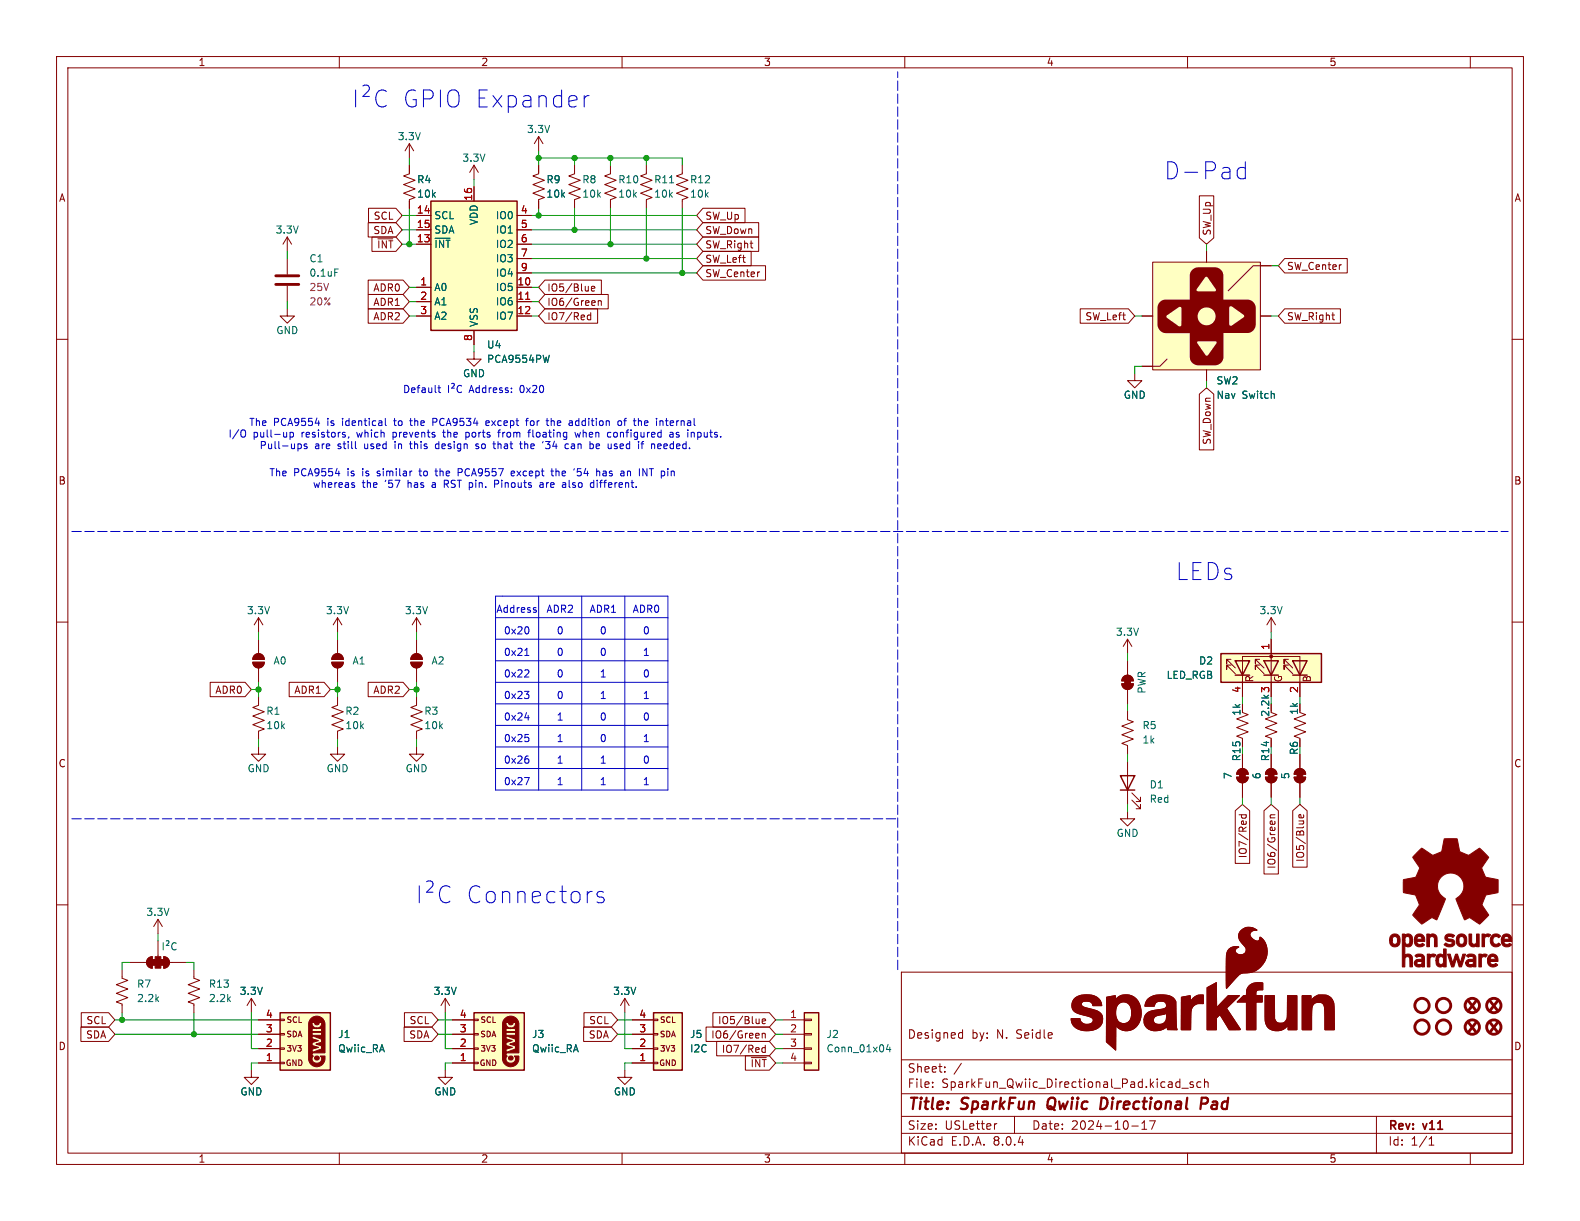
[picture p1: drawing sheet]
<svg xmlns="http://www.w3.org/2000/svg" width="279mm" height="216mm" viewBox="0 0 279 216" stroke-linecap="round" stroke-linejoin="round" font-family="sans-serif">
<g fill="none" stroke="#840000" stroke-width=".18">
<path d="M10 10h259.4v195.9h-259.4zM12 12h255.4v191.9h-255.4zM60 10v2M110 10v2M160 10v2M210 10v2M260 10v2M10 60h2M267.4 60h2M10 110h2M267.4 110h2M59.7 123.2v1.5l-1 .4 2 .8-2 .7 2 .8-2 .7 2 .8-1 .4v1.5"/>
<path d="M10 160h2M267.4 160h2M78.7 176.5l-.7 1.3M78.7 176.5v2.6M78.7 176.5l.8 1.3M159.4 171.9h108v32h-108zM78.7 189.2v1.3h1.3l-1.3 1.3-1.2-1.3h1.2M159.4 197.4h108M159.4 193.4h108M159.4 187.4h108M164.9 192.1v.2M164.9 191.4v.1"/>
<path d="M167.1 189.4v.2M167.1 188.7v.1M169.8 182.6l.4 .1M170 188l-1.3 1.9M170.2 182.1v1.5M170.2 183.5l-.4 .1M176.3 198.7l-.3 .1M179.4 197.4v3M200.1 199.1h1.2M201.9 199.7h.9M201.9 198.6l.5-.4v1.5M203.3 198.2h1l-.7 1.5"/>
<path d="M208.1 192.2h.5M208.1 191.4h.5M208.6 190.8v1.5M209 192.4h1.1M211 191.4l-.4-.1-.2 .2 .1 .2 .5 .2v.3h-.6M212.4 191.4l-.5-.1-.3 .3v.4l.2 .2h.6M213 191.4l.2-.1 .4 .1v.9M213 190.8v1.5M243.4 197.4v6.5M60 203.9v2M110 203.9v2M159.4 200.4h108"/>
<path d="M160 203.9v2M210 203.9v2M252.7 202.5h.9M252.7 201.4l.4-.4v1.5M260 203.9v2"/>
</g>
<path d="M185.4 194.4a1.5 1.5 0 0 0 0 1.6M195.6 194.2l-.8-.1-.2 2h.4l.5-.3M212.4 195.2h.8a.55 .55 0 0 0 .4-.5 .55 .55 0 0 0-.3-.6h-.8l-.2 2" fill="none" stroke="#840000" stroke-width=".4"/>
<path d="M76.2 35.6h15.2v22.8h-15.2z" fill="#ffffc2"/>
<path d="M76.2 35.6h15.2v22.8h-15.2z" fill="none" stroke="#840000" stroke-width=".25"/>
<g fill="none" stroke="#840000" stroke-width=".18">
<path d="M73.7 38.1h2.5M83.8 33v2.6M91.4 38.1h2.6M73.7 50.8h2.5M73.7 53.3h2.5M73.7 55.9h2.5M73.7 43.2h2.5M73.7 40.6h2.5M83.8 58.4v2.6M91.4 50.8h2.6M91.4 53.3h2.6M91.4 55.9h2.6"/>
<path d="M91.4 43.2h2.6M91.4 40.6h2.6M91.4 45.7h2.6M91.4 48.3h2.6"/>
</g>
<path d="M93 52.9h.7" fill="none" stroke="#a90000" stroke-width=".18"/>
<path d="M97.1 62.8l-.3 1.3" fill="none" stroke="#006464" stroke-width=".18"/>
<path d="M83.8 179.1h8.9v10.1h-8.9z" fill="#ffffc2"/>
<g fill="#840000" stroke="#840000" stroke-width=".18">
<path d="M89.3 180.1a1.46 1.46 0 0 1 2.5 .8v5.3h-2.3l1.7-.7v-.6l-1.1-.3 1.1-.3v-2.4h-.9v-.1a.8 .8 0 0 0 .9-1h-.5a.4 .4 0 0 1-.4 .4 .4 .4 0 0 1-.4-.4h-.4a.82 .82 0 0 0 .8 1v.1h-.8v.5h1.7v.1h-1.7v.6h1.7v.7l-1.7-.7v.6l1.1 .3-1.1 .3v.6l1.1 .3-1.1 .3v1.2h.2a.79 .79 0 0 0 .1 1.1 .79 .79 0 0 0 1.1 0 .79 .79 0 0 0 0-1.1h.9a1.49 1.49 0 0 1-1.1 1.9 1.49 1.49 0 0 1-1.8-1.2v-6.5z"/>
<circle cx="90.4" cy="187.1" r=".4"/>
</g>
<path d="M59.7 132.1v1.3h1.3l-1.3 1.2-1.3-1.2h1.3M80 188h3.8M80 185.4h3.8M80 182.9h3.8M80 180.3h3.8M83.8 187.8h.8v.3h-.8zM83.8 185.3h.8v.2h-.8zM83.8 182.8h.8v.2h-.8zM83.8 180.2h.8v.3h-.8z" fill="none" stroke="#840000" stroke-width=".18"/>
<path d="M83.8 179.1h8.9v10.1h-8.9z" fill="none" stroke="#840000" stroke-width=".25"/>
<path d="M142.2 179.1h2.6v10.1h-2.6z" fill="#ffffc2"/>
<g fill="none" stroke="#840000" stroke-width=".18">
<path d="M72.4 29.2v1.5l-1 .4 2 .8-2 .7 2 .8-2 .8 2 .7-1 .4v1.5M72.4 25.4v2.5M72.4 25.4l-.8 1.3M72.4 25.4l.8 1.3M95.2 29.2v1.5l-1 .4 2.1 .8-2.1 .7 2.1 .8-2.1 .8 2.1 .7-1.1 .4v1.5M95.2 24.1l-.7 1.3M95.2 24.1v2.6M95.2 24.1l.8 1.3M101.6 29.2v1.5l-1 .4 2 .8-2 .7 2 .8-2 .8 2 .7-1 .4v1.5M107.9 29.2v1.5l-1 .4 2.1 .8-2.1 .7 2.1 .8-2.1 .8 2.1 .7-1.1 .4v1.5M114.3 29.2v1.5l-1 .4 2 .8-2 .7 2 .8-2 .8 2 .7-1 .4v1.5M120.6 29.2v1.5l-1 .4 2.1 .8-2.1 .7 2.1 .8-2.1 .8 2.1 .7-1.1 .4v1.5"/>
<path d="M50.8 54.6v1.3h1.3l-1.3 1.3-1.3-1.3h1.3M50.8 41.9v2.6M50.8 45.7v2.8M50.8 50.5v2.8M50.8 41.9l-.8 1.3M50.8 41.9l.8 1.3M73.7 109.2l-.8 1.3M73.7 109.2v2.6M73.7 109.2l.7 1.3M73.7 132.1v1.3h1.2l-1.2 1.2-1.3-1.2h1.3M73.7 123.2v1.5l-1.1 .4 2.1 .8-2.1 .7 2.1 .8-2.1 .7 2.1 .8-1 .4v1.5M218.7 137.4h2a1.02 1.02 0 0 1-1 1 1.02 1.02 0 0 1-1-1z"/>
<path d="M219 136.2a1.02 1.02 0 0 1 1.1-.2 1.02 1.02 0 0 1 .6 .9h-2zM219.7 133.4v2.5M219.7 138.4v2.6M223.8 137.4h2a1.02 1.02 0 0 1-1 1 1.02 1.02 0 0 1-1-1zM224.1 136.2a1.02 1.02 0 0 1 1.1-.2 1.02 1.02 0 0 1 .6 .9h-2zM224.8 133.4v2.5M224.8 138.4v2.6M199.4 143.5v1.3h1.3l-1.3 1.3-1.3-1.3h1.3M138.4 180.3h3.8M138.4 182.9h3.8M138.4 185.4h3.8M138.4 188h3.8"/>
<path d="M142.2 187.8h1.3v.3h-1.3zM142.2 185.3h1.3v.2h-1.3zM142.2 182.8h1.3v.2h-1.3zM142.2 180.2h1.3v.3h-1.3z"/>
</g>
<path d="M142.2 179.1h2.6v10.1h-2.6z" fill="none" stroke="#840000" stroke-width=".25"/>
<path d="M118.4 32.3h.7M59.2 47.6h.6M157 184.7l-.3 .9h.8M157.3 185.2v.8" fill="none" stroke="#006464" stroke-width=".18"/>
<g fill="#840000" stroke="#840000" stroke-width=".18">
<path d="M220.8 174.4a2.63 2.63 0 0 1 2.5-.6v1.2h-.4a.61 .61 0 0 0-.6 .1 .61 .61 0 0 0-.2 .7v.3h1.1v1.1h-1.1v4.9h-1.7v-4.9h-1.6l1.1-1.1h.5l.1-1.1z"/>
<path d="M213.5 174.7l1.6-.9v4.4l2.1-2.1h2l-2.3 2.2 2.4 3.8h-1.9l-1.7-2.6-.6 .5v2.1h-1.6z"/>
<path d="M208.9 176.3l1.5-.2 .1 1a2.13 2.13 0 0 1 2.3-1.2v1.6h-.5a1.6 1.6 0 0 0-1.7 2l-.1 2.6h-1.6z"/>
<path d="M223.7 176.1h1.7v4.1a1.18 1.18 0 0 0 1.5 .7 1.18 1.18 0 0 0 .7-1.4l.1-3.4h1.6v6h-1.5v-.9a2.34 2.34 0 0 1-3.8 .2l-.3-1z"/>
<path d="M230.3 176.1h1.5v.8a2.42 2.42 0 0 1 2.7-.9 2.32 2.32 0 0 1 1.4 2.7l.1 3.4h-1.7v-3.2a1.42 1.42 0 0 0-.7-1.6 1.22 1.22 0 0 0-1.6 1.3l-.1 3.5h-1.6z"/>
<path d="M195.7 176.3l1.5-.2 .1 .7a2.5 2.5 0 0 1 2.5-.8 2.5 2.5 0 0 1 1.9 2 3.1 3.1 0 0 1-2.3 4.3 2.38 2.38 0 0 1-2.1-.9v4.3l-1.6-1.5v-5.1h1.6a1.53 1.53 0 0 0 1.9 1.8 2.11 2.11 0 0 0 .8-2.7 1.39 1.39 0 0 0-1.6-1 1.39 1.39 0 0 0-1.1 1.6v.3h-1.6z"/>
<path d="M189.9 176.7a3.7 3.7 0 0 1 4.4-.1l.4 .6 .1 .6h-1.5a1.16 1.16 0 0 0-1.7-.7 .55 .55 0 0 0-.4 .6 .55 .55 0 0 0 .6 .4l1 .3a2.36 2.36 0 0 1 2.2 1.4 2.05 2.05 0 0 1-2.2 2.4 3.4 3.4 0 0 1-3.1-1.1l-.3-1h1.6a1.25 1.25 0 0 0 1 1 1.25 1.25 0 0 0 1.3-.6 .74 .74 0 0 0-.8-.8l-.4-.1a3.1 3.1 0 0 1-2.4-1.2l-.1-.9z"/>
<path d="M203.1 176.6a4.1 4.1 0 0 1 4.4-.2l.4 .7 .1 4.2 .2 .8h-1.7l-.1-.5a2.79 2.79 0 0 1-3.8-.1l-.3-.6v-.6h1.7a.98 .98 0 0 0 1.4 .8 1.57 1.57 0 0 0 .8-1.9l-.6 .2a1.89 1.89 0 0 0-1.6 .7v.2h-1.7a1.79 1.79 0 0 1 1.9-1.7h.6a1.43 1.43 0 0 0 1.5-.7 .79 .79 0 0 0-1-.9 .96 .96 0 0 0-1.2 .9h-1.6l.2-.8z"/>
<path d="M219.5 164.5a2.13 2.13 0 0 1 2.8 0 .91 .91 0 0 0-1.2 .9 1.28 1.28 0 0 0 1.6 .9l.1-.5a.78 .78 0 0 1 .7 .5 3.9 3.9 0 0 1-.1 4.1 3.9 3.9 0 0 1-3.7 1.7 8.1 8.1 0 0 0-2.5 2.4l-.3 .3-.1-4.3a4.1 4.1 0 0 1 .5-2.7 1.84 1.84 0 0 1 1.8-.3 .68 .68 0 0 0-.7 .7 .68 .68 0 0 0 .8 .6 .93 .93 0 0 0 1.1-.5 .93 .93 0 0 0-.3-1.1 1.79 1.79 0 0 1-.5-2.7z"/>
<path d="M219.2 136.7h1v1h-1z"/>
<path d="M219 136.2a1.02 1.02 0 0 1 1.1-.2 1.02 1.02 0 0 1 .6 .9h-2z"/>
<path d="M218.7 137.4h2a1.02 1.02 0 0 1-1 1 1.02 1.02 0 0 1-1-1z"/>
<path d="M224.3 136.7h1v1h-1z"/>
<path d="M224.1 136.2a1.02 1.02 0 0 1 1.1-.2 1.02 1.02 0 0 1 .6 .9h-2z"/>
<path d="M223.8 137.4h2a1.02 1.02 0 0 1-1 1 1.02 1.02 0 0 1-1-1z"/>
</g>
<g fill="none" stroke="#840000" stroke-width=".51">
<path d="M48.8 50.3h4M48.8 48.8h4"/>
<circle cx="251.5" cy="181.6" r="1.27"/>
<circle cx="255.3" cy="181.6" r="1.27"/>
</g>
<path d="M115.6 179.1h5v10.1h-5z" fill="#ffffc2"/>
<path d="M224.8 126l1 .4-2 .7 2 .8-2 .8 2 .7-2 .8 1 .4v1.5M111.8 188h3.8M111.8 185.4h3.8M111.8 182.9h3.8M111.8 180.3h3.8M115.6 187.8h.7v.3h-.7zM115.6 185.3h.7v.2h-.7zM115.6 182.8h.7v.2h-.7zM115.6 180.2h.7v.3h-.7z" fill="none" stroke="#840000" stroke-width=".18"/>
<path d="M115.6 179.1h5v10.1h-5z" fill="none" stroke="#840000" stroke-width=".25"/>
<path d="M215.9 115.6h17.8v5.1h-17.8z" fill="#ffffc2"/>
<path d="M215.9 115.6h17.8v5.1h-17.8zM218.4 116.8h2.6l-1.3 2.6zM218.4 119.4h2.6M223.5 116.8h2.6l-1.3 2.6zM223.5 119.4h2.6M228.6 116.8h2.5l-1.2 2.6zM228.6 119.4h2.5" fill="none" stroke="#840000" stroke-width=".25"/>
<g fill="none" stroke="#840000" stroke-width=".18">
<path d="M83.8 29.2l-.7 1.3M83.8 29.2v2.6M83.8 29.2l.8 1.3M200.7 66v1.3h1.2l-1.2 1.3-1.3-1.3h1.3M44.7 117.1h2a1.02 1.02 0 0 1-1 1 1.02 1.02 0 0 1-1-1zM45 115.9a1.02 1.02 0 0 1 1.1-.2 1.02 1.02 0 0 1 .6 .9h-2zM45.7 109.2v2.6M45.7 113v2.6M45.7 118.1v2.6M45.7 109.2l-.7 1.3M45.7 109.2l.8 1.3M58.7 117.1h2a1.02 1.02 0 0 1-1 1 1.02 1.02 0 0 1-1-1z"/>
<path d="M59 115.9a1.02 1.02 0 0 1 1.1-.2 1.02 1.02 0 0 1 .6 .9h-2zM59.7 109.2v2.6M59.7 113v2.6M59.7 118.1v2.6M59.7 109.2l-.8 1.3M59.7 109.2l.8 1.3M72.6 117.1h2.1a1.02 1.02 0 0 1-1 1 1.02 1.02 0 0 1-1.1-1zM72.9 115.9a1.02 1.02 0 0 1 1.1-.2 1.02 1.02 0 0 1 .7 .9h-2.1zM73.7 113v2.6M73.7 118.1v2.6M217.7 117.6h-.8v.8v-.8l1.5 1.5M217.7 116.6h-.8v.7v-.7l1.5 1.5"/>
<path d="M218.4 116.8h.1M222.8 117.6h-.8v.8v-.8l1.5 1.5M222.8 116.6h-.8v.7v-.7l1.5 1.5M224.8 113v10.2M227.8 117.6h-.7v.8v-.8l1.5 1.5M227.8 116.6h-.7v.7v-.7l1.5 1.5M45.7 132.1v1.3h1.3l-1.3 1.2-1.3-1.2h1.3M45.7 123.2v1.5l-1 .4 2 .8-2 .7 2 .8-2 .7 2 .8-1 .4v1.5M219.7 123.2v-7.1h10.2v7.1M228.9 137.4h2a1.02 1.02 0 0 1-1 1 1.02 1.02 0 0 1-1-1zM229.1 136.2a1.02 1.02 0 0 1 1.2-.2 1.02 1.02 0 0 1 .6 .9h-2zM229.9 126l1 .4-2 .7 2 .8-2 .8 2 .7-2 .8 1 .4v.2"/>
<path d="M229.9 133.4v2.5M229.9 138.4v2.6M21.6 171.5v1.5l1 .4-2 .7 2 .8-2 .7 2 .8-2 .8 1 .3v1.6M22.9 170.2h3M26.2 169.5l.7-.3v2a1.02 1.02 0 0 1-.9-.6 1.02 1.02 0 0 1 .2-1.1zM27.9 162.6v2.5M27.9 166.4v2.8M27.9 162.6l-.7 1.2M27.9 162.6l.8 1.2M29 169.2a1.02 1.02 0 0 1 1 1 1.02 1.02 0 0 1-1 1zM30 170.2h3M34.3 171.5v1.5l1 .4-2 .7 2 .8-2 .7 2 .8-2 .8 1 .3v1.6"/>
<path d="M44.4 176.5l-.7 1.3M44.4 176.5v2.6M44.4 176.5l.8 1.3M44.4 189.2v1.3h1.3l-1.3 1.3-1.2-1.3h1.2M110.5 189.2v1.3h1.3l-1.3 1.3-1.3-1.3h1.3"/>
</g>
<g fill="#840000" stroke="#840000" stroke-width=".18">
<path d="M72.6 117.1h2.1a1.02 1.02 0 0 1-1 1 1.02 1.02 0 0 1-1.1-1z"/>
<path d="M72.9 115.9a1.02 1.02 0 0 1 1.1-.2 1.02 1.02 0 0 1 .7 .9h-2.1z"/>
<path d="M28.4 169.7h.6v1h-.6z"/>
<path d="M29 169.2a1.02 1.02 0 0 1 1 1 1.02 1.02 0 0 1-1 1z"/>
<path d="M27.4 169.2h1v2h-1z"/>
<path d="M26.9 169.7h.5v1h-.5z"/>
<path d="M26.2 169.5l.7-.3v2a1.02 1.02 0 0 1-.9-.6 1.02 1.02 0 0 1 .2-1.1z"/>
<path d="M58.7 117.1h2a1.02 1.02 0 0 1-1 1 1.02 1.02 0 0 1-1-1z"/>
<path d="M59 115.9a1.02 1.02 0 0 1 1.1-.2 1.02 1.02 0 0 1 .6 .9h-2z"/>
<path d="M44.7 117.1h2a1.02 1.02 0 0 1-1 1 1.02 1.02 0 0 1-1-1z"/>
<path d="M45 115.9a1.02 1.02 0 0 1 1.1-.2 1.02 1.02 0 0 1 .6 .9h-2z"/>
<path d="M229.4 136.7h1v1h-1z"/>
<path d="M229.1 136.2a1.02 1.02 0 0 1 1.2-.2 1.02 1.02 0 0 1 .6 .9h-2z"/>
<path d="M228.9 137.4h2a1.02 1.02 0 0 1-1 1 1.02 1.02 0 0 1-1-1z"/>
<circle cx="224.8" cy="116.1" r=".25"/>
</g>
<path d="M28.9 166.7v1.3M29.4 166.4l.3-.1 .2 .2-.1 .3-.4 .4h.5M31.2 166.8a.6 .6 0 0 0-.9 .4 .6 .6 0 0 0 .6 .8l.3-.2" fill="none" stroke="#006464" stroke-width=".18"/>
<path d="M49.5 179.1h8.9v10.1h-8.9z" fill="#ffffc2"/>
<g fill="#840000" stroke="#840000" stroke-width=".18">
<path d="M55 180.1a1.46 1.46 0 0 1 2.5 .8v5.3h-2.3l1.7-.7v-.6l-1.1-.3 1.1-.3v-2.4h-.9v-.1a.8 .8 0 0 0 .9-1h-.5a.4 .4 0 0 1-.4 .4 .4 .4 0 0 1-.4-.4h-.4a.82 .82 0 0 0 .8 1v.1h-.8v.5h1.7v.1h-1.7v.6h1.7v.7l-1.7-.7v.6l1.1 .3-1.1 .3v.6l1.1 .3-1.1 .3v1.2h.2a.79 .79 0 0 0 .1 1.1 .79 .79 0 0 0 1.1 0 .79 .79 0 0 0 .1-1.1h.8a1.49 1.49 0 0 1-1.1 1.9 1.49 1.49 0 0 1-1.8-1.2v-6.5z"/>
<path d="M198.9 120.1h1v1.1h-1z"/>
<path d="M198.4 120.9h2a1.02 1.02 0 0 1-1 1 1.02 1.02 0 0 1-1-1z"/>
<path d="M198.7 119.7a1.02 1.02 0 0 1 1.1-.2 1.02 1.02 0 0 1 .6 .9h-2z"/>
<path d="M262.1 165.2h.4v.2l.5-.3 .4 .1 .2 .1-.2 .2a.27 .27 0 0 1-.4 .1l-.4 .2-.1 1.6h-.4z"/>
<path d="M261.5 168.7h.5v.3a.69 .69 0 0 1 1-.1 .66 .66 0 0 1-.8 .3l-.2 .4v1.4h-.5z"/>
<path d="M252.4 168.7h.5v.2a.78 .78 0 0 1 1 0l-.3 .4a.53 .53 0 0 0-.7 0 .53 .53 0 0 0 0 .7v1h-.5z"/>
<path d="M259.8 165.2h.4v.9a.52 .52 0 0 0 .2 .7 .52 .52 0 0 0 .6 0l.1-1.6h.5v2.2h-.5v-.2l-.3 .2a.79 .79 0 0 1-1-.5z"/>
<path d="M252.3 165.2h.5v.2a.84 .84 0 0 1 1-.1 .84 .84 0 0 1 .3 1v1.1h-.4v-1.1a.48 .48 0 0 0-.5-.7 .48 .48 0 0 0-.4 .7v1.1h-.5z"/>
<path d="M263.4 168.9a.98 .98 0 0 1 1.1 0 .98 .98 0 0 1 .4 1.1h-1.4a.58 .58 0 0 0 .4 .6 .58 .58 0 0 0 .6-.2l.3 .2a1.05 1.05 0 0 1-1.3 .3 1.05 1.05 0 0 1-.4-1.3h1.3a.47 .47 0 0 0-.4-.5 .47 .47 0 0 0-.5 .5h-.4z"/>
<path d="M250.3 165.4a.92 .92 0 0 1 1.1-.2 .92 .92 0 0 1 .5 .9l.1 .4h-1.5a.65 .65 0 0 0 .5 .5 .65 .65 0 0 0 .6-.2l.3 .3a1.05 1.05 0 0 1-1.3 .2 1.05 1.05 0 0 1-.5-1.2h1.4a.47 .47 0 0 0-.5-.5 .47 .47 0 0 0-.5 .5h-.4z"/>
<path d="M255.3 167.8h.4v3.2h-.4v-.2a.84 .84 0 0 1-1.1 0 .84 .84 0 0 1-.3-1h.5a.48 .48 0 0 0 .4 .7 .48 .48 0 0 0 .5-.7 .48 .48 0 0 0-.5-.7 .48 .48 0 0 0-.4 .7h-.5a.83 .83 0 0 1 .3-1 .83 .83 0 0 1 1.1 .1z"/>
<path d="M257.9 165.3a.98 .98 0 0 1 1.1 0 .98 .98 0 0 1 .4 1.2 .92 .92 0 0 1-1 .9 .92 .92 0 0 1-.9-1h.5a.49 .49 0 0 0 .6 .6 .49 .49 0 0 0 .3-.7 .49 .49 0 0 0-.4-.7 .49 .49 0 0 0-.5 .6v.2h-.5l.1-.7z"/>
<path d="M263.8 165.4a1.05 1.05 0 0 1 1.6 .1l-.4 .3a.63 .63 0 0 0-.8-.1 .63 .63 0 0 0-.2 .9 .57 .57 0 0 0 1 .1l.3 .3a1.04 1.04 0 0 1-1.4 .2 1.04 1.04 0 0 1-.3-1.3z"/>
<path d="M265.8 165.3a.99 .99 0 0 1 1.2 0 .99 .99 0 0 1 .3 1.2h-1.4a.64 .64 0 0 0 1.1 .3v.1a.27 .27 0 0 1 .2 .3 .27 .27 0 0 1-.3 .2 1.03 1.03 0 0 1-1.1-.2 1.03 1.03 0 0 1-.3-1.1h1.4a.47 .47 0 0 0-.5-.5 .47 .47 0 0 0-.5 .5h-.4z"/>
<path d="M246 165.4a.97 .97 0 0 1 1.2-.1 .97 .97 0 0 1 .4 1.1 .94 .94 0 0 1-1 1 .94 .94 0 0 1-.9-1.1h.5a.5 .5 0 0 0 .5 .7 .5 .5 0 0 0 .4-.7 .49 .49 0 0 0-.4-.7 .49 .49 0 0 0-.5 .7h-.5l.1-.5z"/>
<path d="M255.7 165.3l.3-.1h.6l.6 .2-.2 .4-.2-.1a.52 .52 0 0 0-.8 .1l.1 .2a1.01 1.01 0 0 1 1.2 .7 1.03 1.03 0 0 1-1.7 .5l-.2-.2 .3-.3a.69 .69 0 0 0 1.1 0l-.3-.2a.73 .73 0 0 1-.8-.3 .73 .73 0 0 1 0-.9z"/>
<path d="M259.3 169a.97 .97 0 0 1 1.3-.3 .97 .97 0 0 1 .4 1.3v1h-.4l-.1-.2a.81 .81 0 0 1-1.3-.5h.4a.48 .48 0 0 0 .6 .3 .48 .48 0 0 0 .3-.6h-.6l-.3 .3h-.4a.78 .78 0 0 1 .9-.7h.4a.48 .48 0 0 0-.3-.5 .48 .48 0 0 0-.5 .2z"/>
<path d="M250.3 169a.99 .99 0 0 1 1.2-.2 .99 .99 0 0 1 .4 1.2v1h-.5v-.2l-.2 .2a.78 .78 0 0 1-1.1-.8h.4a.47 .47 0 0 0 .6 .3 .47 .47 0 0 0 .3-.5 .76 .76 0 0 0-.9 .2h-.4a.77 .77 0 0 1 .9-.6h.4a.48 .48 0 0 0-.3-.5 .48 .48 0 0 0-.5 .2z"/>
<path d="M256 168.7h.5l.4 1.5 .4-1a.37 .37 0 0 1 .1-.4 .37 .37 0 0 1 .3-.1l.5 1.5 .5-1.5h.5l-.8 2.3h-.4l-.4-1.6-.4 1.1a.39 .39 0 0 1-.1 .4 .39 .39 0 0 1-.4 .1z"/>
<path d="M248 165.2h.4v.2a.81 .81 0 0 1 1-.2 .81 .81 0 0 1 .4 1v.1a.82 .82 0 0 1-.4 1 .82 .82 0 0 1-1-.1v1.7a.81 .81 0 0 1 1-.1 .81 .81 0 0 1 .4 1v1.2h-.5v-1.2a.47 .47 0 0 0-.4-.7 .47 .47 0 0 0-.5 .7v1.2h-.4v-4.7h.4a.47 .47 0 0 0 .4 .7 .47 .47 0 0 0 .5-.6 .49 .49 0 0 0-.1-.7 .49 .49 0 0 0-.7 .1l-.1 .5h-.4z"/>
<path d="M250.9 150.4l.5-.4 1.6 1a.58 .58 0 0 0 .9 0l.7-.3a.61 .61 0 0 0 .5-.8l.3-1.6h2.2h.1l.3 1.8a.58 .58 0 0 0 .6 .7l.7 .3a.58 .58 0 0 0 .9-.2l1.4-.9 1.7 1.6-1.3 1.9 .7 1.6 2.2 .5v1.8a.36 .36 0 0 1 0 .4 .36 .36 0 0 1-.4 .1l-1.7 .4-.6 1.2a.62 .62 0 0 0 .2 1l.9 1.3-1.6 1.6-1.6-1a.52 .52 0 0 0-.8 .1l-.2 .1a.35 .35 0 0 1-.3-.4l-1.3-3.3a2.36 2.36 0 0 0 1.3-3 2.36 2.36 0 0 0-3-1.4 2.36 2.36 0 0 0-1.5 3l.4 .7 .6 .5a.38 .38 0 0 1 .3 .2 .38 .38 0 0 1-.1 .5l-1.4 3.2-.9-.3-1.8 1.1-1.4-1.4a.3 .3 0 0 1-.2-.3 .3 .3 0 0 1 .2-.3l1-1.4-.5-1.3a.6 .6 0 0 0-.8-.6l-1.5-.3v-2.2l2.1-.5 .6-1.2a.48 .48 0 0 0 0-.7l-1.1-1.6z"/>
<circle cx="56.1" cy="187.1" r=".4"/>
</g>
<g fill="none" stroke="#840000" stroke-width=".18">
<path d="M83.8 62.2v1.3h1.3l-1.3 1.3-1.3-1.3h1.3M198.7 119.7a1.02 1.02 0 0 1 1.1-.2 1.02 1.02 0 0 1 .6 .9h-2zM199.4 113v2.6M199.4 116.8v2.6M199.4 113l-.8 1.3M199.4 113l.8 1.3M224.8 109.2l-.8 1.3M224.8 109.2v2.6M224.8 109.2l.8 1.3M198.4 120.9h2a1.02 1.02 0 0 1-1 1 1.02 1.02 0 0 1-1-1zM199.4 125.7v1.6l1 .3-2 .8 2 .8-2 .7 2 .8-2 .7 1 .4v1.6M199.4 121.9v2.6"/>
<path d="M199.4 134.6v7.6M219.7 126l1 .4-2 .7 2 .8-2 .8 2 .7-2 .8 1 .4v1.5M200.2 141.5l1.5 1.5v-.8v.8h-.8M200.2 140.2l1.5 1.5v-.7v.7h-.8M110.5 176.5l-.8 1.3M110.5 176.5v2.6M110.5 176.5l.8 1.3M45.7 188h3.8M45.7 185.4h3.8M45.7 182.9h3.8M45.7 180.3h3.8M49.5 187.8h.8v.3h-.8z"/>
<path d="M49.5 185.3h.8v.2h-.8zM49.5 182.8h.8v.2h-.8zM49.5 180.2h.8v.3h-.8z"/>
</g>
<path d="M198.1 137.2h2.6l-1.3 2.5zM198.1 139.7h2.6M49.5 179.1h8.9v10.1h-8.9z" fill="none" stroke="#840000" stroke-width=".25"/>
<g fill="none" stroke="#840000" stroke-width=".51">
<circle cx="251.5" cy="177.8" r="1.27"/>
<circle cx="255.3" cy="177.8" r="1.27"/>
</g>
<path d="M203.8 46.4h19.1v19h-19.1z" fill="#ffffc2"/>
<path d="M205.1 53.4l.9-.4h4.4v-1.7h1.2v.1l.3 .1h3l.1-.3-1.5-2.2-.2-.1-.2 .2-1.5 2.2h-1.2v-2.7l.3-.8 .8-.5h3.7l.7 .4 .4 .7v4.6h4.4l.8 .3 .4 .5 .2 .5-.1 3.4-.4 .8-.7 .3-4.6 .1v4.3l-.3 .8-.5 .4-.5 .2h-3.4l-.7-.4-.4-.7-.1-2.9h1.3l1.5 2.2 .2 .1 .2-.1 1.5-2.1v-.3l-3.2-.1-.2 .3h-1.3v-1.7h-4.3l-.5-.1-.5-.4-.3-.6-.1-1.8h1.6l.1 .2 2.2 1.5 .3-.2v-1.6h2.9l.1 .6 .2 .4 .5 .4 .5 .2h.5l.5-.2h3.3l.1 .2 .2 .1 2.2-1.5 .1-.4-2.2-1.5-.2-.1-.2 .3v2.9h-3.3l.6-.6 .3-.8-.3-.8-.5-.5-.8-.2-.8 .2-.6 .5-.2 .8h-2.9v-1.4l-.3-.2-2.2 1.5-.1 .2h-1.6v-1.8z" fill="#840000"/>
<g fill="none" stroke="#840000" stroke-width=".18">
<path d="M65.1 39.4h4.9l1.1 1.2-1.1 1.3h-4.9zM65.2 36.8h4.8l1.1 1.3-1.1 1.3h-4.8zM72.4 29.2v1.3M72.4 35.6v1.2M73.7 38.1h2.5M83.8 33v2.6M91.4 38.1h2.6M95.2 29.2v1.3M95.2 35.6v1.2M124.3 36.8h7.4v2.6h-7.4l-1.1-1.3zM124.3 39.4h9.9v2.5h-9.9l-1.1-1.3zM212.1 34.6h2.5v7.5l-1.2 1.1-1.3-1.1z"/>
<path d="M65.1 52.1h6.2l1.1 1.2-1.1 1.3h-6.2zM65.1 49.5h6.2l1.1 1.3-1.1 1.3h-6.2zM65.1 54.6h6.2l1.1 1.3-1.1 1.3h-6.2zM65.8 41.9h4.2l1.1 1.3-1.1 1.3h-4.2zM73.7 55.9h2.5M73.7 50.8h2.5M73.7 53.3h2.5M73.7 43.2h2.5M73.7 40.6h2.5M83.8 58.4v2.6M91.4 55.9h2.6M91.4 50.8h2.6"/>
<path d="M91.4 53.3h2.6M91.4 43.2h2.6M91.4 40.6h2.6M91.4 45.7h2.6M91.4 48.3h2.6M96.4 49.5h9.9v2.6h-9.9l-1.2-1.3zM96.4 52.1h11.2v2.5h-11.2l-1.2-1.3zM96.4 54.6h9.3v2.6h-9.3l-1.2-1.3zM104.5 55.3v1.3M104.5 55.8l-.4-.1-.2 .2 .1 .6h.5M104.6 51l.6-.1-.1-.2-.3-.1-.2 .2v.6h.5M105.8 53.2v.8"/>
<path d="M105.8 53.3l.2-.1h.3v.8M124.3 44.4h8.5v2.6h-8.5l-1.1-1.3zM124.3 41.9h9.9v2.6h-9.9l-1.1-1.3zM124.3 47h11.1v2.5h-11.1l-1.1-1.2zM191 54.6h8.5l1.2 1.3-1.2 1.3h-8.5zM201.9 55.9h1.9M203.8 46.4h19.1v19h-19.1zM213.4 44.5v1.9M222.9 55.9h1.9M224.8 47h-3.2l-4.4 4.4M227.2 54.6h9.8v2.6h-9.8l-1.1-1.3zM227.2 45.7h11v2.6h-11l-1.1-1.3z"/>
<path d="M206.4 63.5l-1.3 1.3h-3.2M212.1 69.7l1.3-1.1 1.2 1.1v9.9h-2.5zM213.4 65.4v1.9M224.8 113v2.6M37.2 120.6h6.1l1.1 1.3-1.1 1.3h-6.1zM51.1 120.6h6.2l1.1 1.3-1.1 1.3h-6.2zM65.1 120.6h6.2l1.1 1.3-1.1 1.3h-6.2zM219.7 120.7v2.5M219.7 130.8v1.3M219.7 133.4v2.5M219.7 138.4v2.6M224.8 120.7v2.5"/>
<path d="M224.8 130.8v1.3M224.8 133.4v2.5M224.8 138.4v2.6M229.9 120.7v2.5M229.9 133.4v2.5M229.9 138.4v2.6M218.4 143.4l1.3-1.2 1.3 1.2v9.3h-2.6zM219.1 144.1h1.3M219.6 144.1l-.1 .3 .3 .3 .5-.1v-.5M223.5 143.4l1.3-1.2 1.3 1.2v11.1h-2.6zM224.6 144.6h.9M225.5 144.1h-.8l-.1 .3 .1 .2"/>
<path d="M228.6 143.4l1.3-1.2 1.2 1.2v9.9h-2.5zM230.5 144.1v.3l-.1 .2h-.6v-.5l.2-.1 .1 .6M14.4 179.1h4.8l1.1 1.2-1.1 1.3h-4.8zM71.5 179.1h4.9l1.1 1.2-1.1 1.3h-4.9zM103.3 179.1h4.8l1.1 1.2-1.1 1.3h-4.8zM126.1 179.1h9.9l1.2 1.2-1.2 1.3h-9.9zM14.3 181.6h4.9l1.1 1.3-1.1 1.3h-4.9zM45.7 188h3.8M45.7 185.4h3.8M45.7 182.9h3.8M45.7 180.3h3.8M71.5 181.6h4.9l1.1 1.3-1.1 1.3h-4.9z"/>
<path d="M80 188h3.8M80 185.4h3.8M80 182.9h3.8M80 180.3h3.8M103.2 181.6h4.9l1.1 1.3-1.1 1.3h-4.9zM111.8 188h3.8M111.8 185.4h3.8M111.8 182.9h3.8M111.8 180.3h3.8M124.9 181.6h11.1l1.2 1.3-1.2 1.3h-11.1zM126.7 184.1h9.3l1.2 1.3-1.2 1.3h-9.3zM131.8 186.7h4.2l1.2 1.3-1.2 1.2h-4.2z"/>
<path d="M132.9 187h2.6M134.8 182.8l.2-.1 .3 .1v.8M134.8 180.6l.6-.1-.1-.3h-.3l-.2 .1v.6h.5M134.8 182.7v.9M135.3 184.8v1.3M135.3 185.3l-.3-.1-.3 .3 .1 .5h.5"/>
</g>
<g fill="none" stroke="#0000c2" stroke-width=".18">
<path d="M62.9 15.9v3M64.2 15.2l.7-.1a.61 .61 0 0 1 .3 1l-1 1h1.1M68.3 16.2a1.12 1.12 0 0 0-1.3-.2 1.12 1.12 0 0 0-.5 1.2 1.27 1.27 0 0 0 .3 1.3 1.27 1.27 0 0 0 1.4 .3l.1-.2M103.3 16.9v2M104.2 16.9a.77 .77 0 0 0-.9 .6M218.8 31l.3 .5 .3 .1h.5l.3-.1M220.2 28.6v3M220.2 29.8l-.3-.2h-.5l-.5 .3-.1 .3M43.1 76l.2 .1a.81 .81 0 0 1-.2 1.2M50.7 76.4v.9M50.7 77.2l-.2 .1M51.3 76.4v1.3"/>
<path d="M51.3 76.5l.4-.1 .2 .3-.1 .5h-.5M52.7 78.6l.4-.1 .2 .2-.1 .6h-.5M54.3 78.6l-.3-.1-.2 .2v.2l.5 .1v.3h-.5M55.7 74.8h.8M61 76.9v.3M61.7 77.2l-.1 .3M62.8 79.2l.2 .1M68.1 74v1.1l.2 .1M72.4 74.4h.5M72.6 78.1v1.2M72.6 74l.1 1.2M76.5 74.6h.5"/>
<path d="M77 74h-.5v1.2M77.1 78.6l-.1 .5 .1 .2h.4M77.2 78.5h.3M77.4 68.6h.5M77.6 68.1v1.1l.3 .2M78.3 76.4h.5M78.4 76l.1 1.2M79.3 68.1v1.3M79.9 67.8h.3l.1 .2v.2l-.4 .4h.4M81.6 68.3a.6 .6 0 0 0-.8 .4 .6 .6 0 0 0 .6 .7l.2-.1M82.4 77.2l.3 .1M82.4 76.4v1.3"/>
<path d="M82.7 76.4l-.3 .1M84.2 78.6v.3l.5 .2M84.7 79.2l-.2 .1h-.4M86.5 74.5l-.4-.1-.2 .2 .1 .6h.5M86.5 74.7l-.6 .1M87.5 79.3h.1M88.2 76.2v1.1M91.9 78.5h.5M92.1 79.2l.3 .1M92.8 78.1v1.2M92.9 74.4h.5M93 78.5l-.2 .1"/>
<path d="M93.3 76.4h.5M93.4 74l-.3 .2v1M93.8 76l-.3 .2v1.1M96.5 79.2l.2 .1h.4M96.6 74.4h.4M96.9 75.2h.1M97 78.6h.1M97.5 74v1.2M97.7 74.4l-.2 .1M100.5 79.3h-.1M101.2 74.5v.7M101.2 75.2h-.1"/>
<path d="M101.2 74.7l-.1 .1M101.4 78.5l-.3 .1M101.5 78.9h-.3l-.2 .1 .1 .3h.4M101.7 76.4l.2 .9 .3-.6 .2 .6 .2-.9M106 78.6l-.4-.1-.2 .2 .1 .6h.5M106 78.8l-.6 .1M107.9 76.4l.1 .1M108 77.2l-.1 .1M108.6 76.6v.6M108.8 78.9l.3 .1 .1 .2-.2 .1h-.3M109.4 74.5l.3-.1 .2 .2v.4l-.2 .2h-.3l-.1-.2zM110.3 74.4h.5"/>
<path d="M110.7 74l-.2 .2v1M113.1 74.4l.3 .2v.6M116.9 79.3h-.2M116.9 78.6v.2l-.6 .1M117.2 74.5v.7M117.7 74.4h.5M118.5 76.5h.5v.8M119 76.7l-.4 .1-.2 .2 .2 .3 .4-.1M119.6 77.2l.3 .1M119.9 76.4l-.3 .2v.2l.3 .1M122.7 76.5l.1 .8M59.3 83.7h.8"/>
<path d="M62.4 85.8h.3v.2l-.2 .2h-.2M62.4 85.3l.3 .1M74.1 83.3h.4M74.2 82.9l.1 1.2M76.9 83.3h.5M77.1 82.9v1.1l.3 .1M78.6 84.9v1.3M78.6 85.6h.5M81.6 82.9h-.6v1.2M81.6 83.5h-.6M87.5 84.9v1.3M88.1 85.5l-.6 .1"/>
<path d="M90.4 83.7l.6-.1-.1-.2-.3-.1-.2 .2 .1 .6h.4M96 85.4v.8M96 85.6l-.4 .1-.2 .2 .2 .3 .4-.1M97.4 83.3h.5M97.6 82.9v1.1l.3 .1M98.3 82.9v1.2M98.5 83.3l-.2 .1M99.6 85.3h.3l.1 .2v.7M100 86.1l-.4 .1M100 85.6l-.4 .1M102.1 84l.1 .1h.5M102.7 82.9h-.6v.6l.1-.1h.5"/>
<path d="M104.6 85.3l.4 .1M105 86.1l-.4 .1M105 84.9v1.3M106 83.4l.1 .7M107 83.3l-.3 .1M107.1 83.7h-.3l-.2 .1 .1 .3h.4M111 83.3v.8M111.3 83.3l-.3 .1M113.7 82.9l.7 1.2v-1.2M114.8 82.9h.8M87.6 105.4h30.5v34.3h-30.5zM87.6 113h30.5"/>
<path d="M87.6 116.8h30.5M87.6 109.2h30.5M92.8 115.9h.7M93 114.8l.2-.2v1.3M93.3 118.4l.2 .3v.3l-.8 .7h.8M93.3 110.9l.2 .4-.2 .7M94.7 107.9l.2 .1-.2 .3M94.7 107.4l.1 .1M95.2 105.4v34.3M102.9 105.4v34.3M110.5 105.4v34.3M87.6 128.3h30.5"/>
<path d="M87.6 135.9h30.5M87.6 132.1h30.5M87.6 120.7h30.5M87.6 124.5h30.5M92.7 137.5h.9l-.6 1.3M92.7 122.2h.8l-.4 .5M92.8 126.9h.8M92.9 129.9h.6M93.2 133.7h.2M93.3 122.7l.2 .3v.3l-.2 .2M93.3 130.4l.2 .2v.3l-.2 .2M93.3 134.2l.2 .2v.3l-.2 .2"/>
<path d="M74.1 156.6v3M75.4 155.9l.7-.1a.61 .61 0 0 1 .3 1l-1 1h1.2M79.6 156.9a1.12 1.12 0 0 0-1.3-.1 1.12 1.12 0 0 0-.6 1.1 1.27 1.27 0 0 0 .4 1.4 1.27 1.27 0 0 0 1.3 .2l.2-.2M106.7 157.8l-.7-.2-.3 .2-.1 .3 .1 .4 1 .3 .2 .3-.2 .4-.3 .1h-.5l-.3-.1"/>
</g>
<path d="M12.7 94h127M139.7 94h127M12.7 144.8h146M158.7 171.5v-158.8" fill="none" stroke="#0000c2" stroke-width=".18" stroke-dasharray="1.7 .6"/>
<g fill="none" stroke="#009600" stroke-width=".18">
<path d="M71.1 38.1h2.6M72.4 27.9v1.3M72.4 36.8v6.4M83.8 31.8v1.2M94 38.1h29.2M95.2 27.9h25.4v1.3M95.2 26.7v2.5M95.2 36.8v1.3M101.6 27.9v1.3M101.6 36.8v3.8M107.9 27.9v1.3M107.9 36.8v6.4"/>
<path d="M114.3 27.9v1.3M114.3 36.8v8.9M120.6 36.8v11.5M50.8 44.5v1.2M50.8 53.3v1.3M71.1 43.2h2.6M71.1 40.6h2.6M72.4 55.9h1.3M72.4 53.3h1.3M72.4 50.8h1.3M94 45.7h29.2M94 48.3h29.2"/>
<path d="M94 55.9h1.2M94 53.3h1.2M94 50.8h1.2M94 43.2h29.2M94 40.6h29.2M200.7 55.9h1.2M213.4 43.2v1.3M224.8 55.9h1.3M224.8 47h1.3M83.8 61v1.2M201.9 64.8h-1.2v1.2M213.4 67.3v1.3"/>
<path d="M45.7 111.8v1.2M59.7 111.8v1.2M73.7 111.8v1.2M199.4 115.6v1.2M224.8 111.8v1.2M44.4 121.9h1.3M45.7 120.7v2.5M45.7 130.8v1.3M58.4 121.9h1.3M59.7 120.7v2.5M59.7 130.8v1.3M72.4 121.9h1.3"/>
<path d="M73.7 120.7v2.5M73.7 130.8v1.3M199.4 124.5v1.2M199.4 133.4v1.2M219.7 123.2v1.3M229.9 123.2v1.3M199.4 142.2v1.3M219.7 141v1.2M224.8 141v1.2M229.9 141v1.2M21.6 179.1v1.2M22.9 170.2h-1.3v1.3"/>
<path d="M27.9 165.1v1.3M33 170.2h1.3v1.3M34.3 179.1v3.8M44.4 179.1v6.3h1.3M78.7 179.1v6.3h1.3M110.5 179.1v6.3h1.3M20.3 182.9h25.4M20.3 180.3h25.4M45.7 188h-1.3v1.2M77.5 182.9h2.5M77.5 180.3h2.5M80 188h-1.3v1.2"/>
<path d="M109.2 182.9h2.6M109.2 180.3h2.6M111.8 188h-1.3v1.2M137.2 182.9h1.2M137.2 185.4h1.2M137.2 188h1.2M137.2 180.3h1.2"/>
</g>
<path d="M97.1 62.8l-.3 1.3" fill="none" stroke="#006464" stroke-width=".18"/>
<path d="M93 52.9h.7" fill="none" stroke="#a90000" stroke-width=".18"/>
<g fill="#009600" stroke="#009600" stroke-width=".18">
<circle cx="107.9" cy="43.2" r=".46"/>
<circle cx="101.6" cy="40.6" r=".46"/>
<circle cx="101.6" cy="27.9" r=".46"/>
<circle cx="107.9" cy="27.9" r=".46"/>
<circle cx="114.3" cy="45.7" r=".46"/>
<circle cx="95.2" cy="27.9" r=".46"/>
<circle cx="120.6" cy="48.3" r=".46"/>
<circle cx="34.3" cy="182.9" r=".46"/>
<circle cx="21.6" cy="180.3" r=".46"/>
<circle cx="45.7" cy="121.9" r=".46"/>
<circle cx="73.7" cy="121.9" r=".46"/>
<circle cx="59.7" cy="121.9" r=".46"/>
<circle cx="95.2" cy="38.1" r=".46"/>
<circle cx="72.4" cy="43.2" r=".46"/>
<circle cx="114.3" cy="27.9" r=".46"/>
</g>
<g font-size="4.2" fill="#0000c2">
<text x="71.1" y="19.3">GPIO Expander</text>
<text x="205.9" y="32">D-Pad</text>
<text x="207.9" y="102.8">LEDs</text>
<text x="82.4" y="160">Connectors</text>
</g>
<g font-size="3.5" fill="#840000">
<text x="258.8" y="179.5">x x</text>
<text x="258.8" y="183.4">x x</text>
</g>
<g font-size="2.8" fill="#840000">
<text x="160.4" y="196.8">Title:</text>
<text x="170.1" y="196.8">SparkFun</text>
<text x="186.1" y="196.8">Qwiic</text>
<text x="196.2" y="196.8">Directional</text>
<text x="214.7" y="196.8">Pad</text>
</g>
<g font-size="2.1" fill="#840000">
<text x="160.4" y="183.9">Designed</text>
<text x="171.8" y="183.9">by:</text>
<text x="176.3" y="183.9">N.</text>
<text x="179.9" y="183.9">Seidle</text>
<text x="160.4" y="189.9">Sheet:</text>
<text x="160.4" y="192.6">File:</text>
<text x="166.5" y="192.6">SparkFun_Qwiic_Directional_Pad.kicad_sch</text>
<text x="160.4" y="202.8">KiCad</text>
<text x="160.4" y="200">Size:</text>
<text x="167.1" y="200">USLetter</text>
<text x="168.1" y="202.8">E.D.A.</text>
<text x="175.7" y="202.8">8.0.4</text>
<text x="182.4" y="200">Date:</text>
<text x="189.4" y="200">2024-10-17</text>
<text x="245.4" y="200.2">Rev:</text>
<text x="245.4" y="202.8">Id:</text>
<text x="249.5" y="202.8">1/1</text>
<text x="251.8" y="200.2">v11</text>
</g>
<g font-size="1.8" fill="#840000">
<text x="35" y="11.9">1</text>
<text x="85" y="11.9">2</text>
<text x="135" y="11.9">3</text>
<text x="185" y="11.9">4</text>
<text x="235" y="11.9">5</text>
<text x="10.3" y="35.9">A</text>
<text x="267.7" y="35.9">A</text>
<text x="65.9" y="41.6">SDA</text>
<text x="66" y="39.1">SCL</text>
<text x="124.6" y="39.1">SW_Up</text>
<text x="124.6" y="41.6">SW_Down</text>
<text x="214.3" y="41.8" transform="rotate(-90 214.3 41.8)">SW_Up</text>
<text x="66.6" y="44.1">~{INT}</text>
<text x="124.6" y="46.7">SW_Left</text>
<text x="124.6" y="44.1">SW_Right</text>
<text x="227.5" y="47.9">SW_Center</text>
<text x="65.9" y="51.8">ADR0</text>
<text x="96.7" y="51.8">IO5/Blue</text>
<text x="124.6" y="49.2">SW_Center</text>
<text x="65.9" y="54.3">ADR1</text>
<text x="65.9" y="56.8">ADR2</text>
<text x="96.7" y="54.3">IO6/Green</text>
<text x="96.7" y="56.8">IO7/Red</text>
<text x="191.8" y="56.8">SW_Left</text>
<text x="227.5" y="56.8">SW_Right</text>
<text x="214.3" y="78.7" transform="rotate(-90 214.3 78.7)">SW_Down</text>
<text x="10.3" y="85.9">B</text>
<text x="267.7" y="85.9">B</text>
<text x="38" y="122.9">ADR0</text>
<text x="51.9" y="122.9">ADR1</text>
<text x="65.9" y="122.9">ADR2</text>
<text x="221.9" y="120.8" transform="rotate(-90 221.9 120.8)">R</text>
<text x="226.9" y="120.8" transform="rotate(-90 226.9 120.8)">G</text>
<text x="232" y="120.8" transform="rotate(-90 232 120.8)">B</text>
<text x="219.6" y="126.7" transform="rotate(-90 219.6 126.7)">1k</text>
<text x="224.6" y="126.8" transform="rotate(-90 224.6 126.8)">2.2k 3</text>
<text x="229.7" y="126.5" transform="rotate(-90 229.7 126.5)">1k</text>
<text x="10.3" y="135.9">C</text>
<text x="229.7" y="133.6" transform="rotate(-90 229.7 133.6)">R6</text>
<text x="267.7" y="135.9">C</text>
<text x="220.7" y="151.9" transform="rotate(-90 220.7 151.9)">IO7/Red</text>
<text x="225.7" y="153.7" transform="rotate(-90 225.7 153.7)">IO6/Green</text>
<text x="230.8" y="152.5" transform="rotate(-90 230.8 152.5)">IO5/Blue</text>
<text x="10.3" y="185.9">D</text>
<text x="15.1" y="183.8">SDA</text>
<text x="15.2" y="181.3">SCL</text>
<text x="72.3" y="183.8">SDA</text>
<text x="72.3" y="181.3">SCL</text>
<text x="104" y="183.8">SDA</text>
<text x="104.1" y="181.3">SCL</text>
<text x="125.7" y="183.8">IO6/Green</text>
<text x="126.9" y="181.3">IO5/Blue</text>
<text x="267.7" y="185.9">D</text>
<text x="127.5" y="186.4">IO7/Red</text>
<text x="132.6" y="188.9">~{INT}</text>
<text x="35" y="205.8">1</text>
<text x="85" y="205.8">2</text>
<text x="135" y="205.8">3</text>
<text x="185" y="205.8">4</text>
<text x="235" y="205.8">5</text>
</g>
<g font-size="1.8" fill="#006464">
<text x="93.1" y="23.7">3.3V</text>
<text x="70.2" y="25">3.3V</text>
<text x="81.7" y="28.8">3.3V</text>
<text x="73.7" y="32.6">R4</text>
<text x="73.7" y="35.2">10k</text>
<text x="96.5" y="32.6">R9</text>
<text x="96.5" y="35.2">10k</text>
<text x="102.9" y="32.6">R8</text>
<text x="102.9" y="35.2">10k</text>
<text x="109.2" y="35.2">10k</text>
<text x="109.2" y="32.6">R10</text>
<text x="115.6" y="35.2">10k</text>
<text x="115.6" y="32.6">R11</text>
<text x="121.9" y="35.2">10k</text>
<text x="121.9" y="32.6">R12</text>
<text x="48.6" y="41.5">3.3V</text>
<text x="76.7" y="39">SCL</text>
<text x="76.7" y="41.5">SDA</text>
<text x="84.7" y="39.9" transform="rotate(-90 84.7 39.9)">VDD</text>
<text x="87.6" y="39">IO0</text>
<text x="87.6" y="41.5">IO1</text>
<text x="54.6" y="46.6">C1</text>
<text x="76.7" y="44">~{INT}</text>
<text x="87.6" y="44">IO2</text>
<text x="87.6" y="46.6">IO3</text>
<text x="54.6" y="49.1">0.1uF</text>
<text x="76.7" y="51.7">A0</text>
<text x="87.6" y="51.7">IO5</text>
<text x="87.6" y="49.1">IO4</text>
<text x="48.8" y="59.3">GND</text>
<text x="76.7" y="54.2">A1</text>
<text x="76.7" y="56.7">A2</text>
<text x="84.7" y="57.9" transform="rotate(-90 84.7 57.9)">VSS</text>
<text x="87.6" y="54.2">IO6</text>
<text x="87.6" y="56.7">IO7</text>
<text x="86" y="61.8">U4</text>
<text x="86" y="64.4">PCA9554PW</text>
<text x="81.8" y="66.9">GND</text>
<text x="198.6" y="70.7">GND</text>
<text x="215" y="68.2">SW2</text>
<text x="215" y="70.7">Nav</text>
<text x="219.6" y="70.7">Switch</text>
<text x="43.6" y="108.8">3.3V</text>
<text x="57.5" y="108.8">3.3V</text>
<text x="71.5" y="108.8">3.3V</text>
<text x="197.2" y="112.6">3.3V</text>
<text x="222.6" y="108.8">3.3V</text>
<text x="48.3" y="117.7">A0</text>
<text x="62.2" y="117.7">A1</text>
<text x="76.2" y="117.7">A2</text>
<text x="211.9" y="117.7">D2</text>
<text x="202.8" y="122.7" transform="rotate(-90 202.8 122.7)">PWR</text>
<text x="206.2" y="120.2">LED_RGB</text>
<text x="47" y="126.6">R1</text>
<text x="47" y="129.1">10k</text>
<text x="61" y="126.6">R2</text>
<text x="61" y="129.1">10k</text>
<text x="74.9" y="126.6">R3</text>
<text x="74.9" y="129.1">10k</text>
<text x="201.9" y="129.1">R5</text>
<text x="201.9" y="131.7">1k</text>
<text x="43.7" y="136.8">GND</text>
<text x="57.7" y="136.8">GND</text>
<text x="71.6" y="136.8">GND</text>
<text x="218" y="137.9" transform="rotate(-90 218 137.9)">7</text>
<text x="219.6" y="134.7" transform="rotate(-90 219.6 134.7)">R15</text>
<text x="223.1" y="137.9" transform="rotate(-90 223.1 137.9)">6</text>
<text x="224.6" y="134.7" transform="rotate(-90 224.6 134.7)">R14</text>
<text x="228.2" y="137.9" transform="rotate(-90 228.2 137.9)">5</text>
<text x="203.2" y="139.6">D1</text>
<text x="203.2" y="142.2">Red</text>
<text x="197.4" y="148.2">GND</text>
<text x="25.8" y="162.2">3.3V</text>
<text x="24.1" y="174.9">R7</text>
<text x="24.1" y="177.4">2.2k</text>
<text x="36.8" y="177.4">2.2k</text>
<text x="36.8" y="174.9">R13</text>
<text x="42.3" y="176.1">3.3V</text>
<text x="76.6" y="176.1">3.3V</text>
<text x="108.3" y="176.1">3.3V</text>
<text x="59.7" y="183.7">J1</text>
<text x="94" y="183.7">J3</text>
<text x="121.9" y="183.7">J5</text>
<text x="146.1" y="183.7">J2</text>
<text x="59.7" y="186.3">Qwiic_RA</text>
<text x="94" y="186.3">Qwiic_RA</text>
<text x="121.9" y="186.3">I2C</text>
<text x="146.1" y="186.3">Conn_01x04</text>
<text x="42.4" y="193.9">GND</text>
<text x="76.7" y="193.9">GND</text>
<text x="108.5" y="193.9">GND</text>
</g>
<g font-size="1.8" fill="#a90000">
<text x="83.6" y="35.6" transform="rotate(-90 83.6 35.6)">16</text>
<text x="73.6" y="37.8">14</text>
<text x="73.6" y="40.4">15</text>
<text x="92" y="37.8">4</text>
<text x="92" y="40.4">5</text>
<text x="73.6" y="42.9">13</text>
<text x="92" y="42.9">6</text>
<text x="92" y="45.5">7</text>
<text x="74.2" y="50.5">1</text>
<text x="74.2" y="53.1">2</text>
<text x="91.4" y="50.5">10</text>
<text x="91.4" y="53.1">11</text>
<text x="92" y="48">9</text>
<text x="74.2" y="55.6">3</text>
<text x="91.4" y="55.6">12</text>
<text x="83.6" y="60.4" transform="rotate(-90 83.6 60.4)">8</text>
<text x="224.5" y="115" transform="rotate(-90 224.5 115)">1</text>
<text x="219.5" y="122.6" transform="rotate(-90 219.5 122.6)">4</text>
<text x="229.6" y="122.6" transform="rotate(-90 229.6 122.6)">2</text>
<text x="46.9" y="185.2">2</text>
<text x="46.9" y="182.6">3</text>
<text x="46.9" y="180.1">4</text>
<text x="81.2" y="185.2">2</text>
<text x="81.2" y="182.6">3</text>
<text x="81.2" y="180.1">4</text>
<text x="113" y="185.2">2</text>
<text x="113" y="182.6">3</text>
<text x="113" y="180.1">4</text>
<text x="139.6" y="180.1">1</text>
<text x="139.6" y="182.6">2</text>
<text x="139.6" y="185.2">3</text>
<text x="46.9" y="187.7">1</text>
<text x="81.2" y="187.7">1</text>
<text x="113" y="187.7">1</text>
<text x="139.6" y="187.7">4</text>
</g>
<g font-size="1.8" fill="#840084">
<text x="54.6" y="51.7">25V</text>
<text x="54.6" y="54.2">20%</text>
</g>
<g font-size="1.8" fill="#0000c2">
<text x="71.2" y="69.7">Default</text>
<text x="83.1" y="69.7">Address:</text>
<text x="92.2" y="69.7">0x20</text>
<text x="40.3" y="77.6">I/O</text>
<text x="44" y="75.5">The</text>
<text x="44.7" y="77.6">pull-up</text>
<text x="48.3" y="75.5">PCA9554</text>
<text x="53.4" y="77.6">resistors,</text>
<text x="58" y="75.5">is</text>
<text x="60.8" y="75.5">identical</text>
<text x="63.4" y="77.6">which</text>
<text x="69.9" y="77.6">prevents</text>
<text x="70.2" y="75.5">to</text>
<text x="73.2" y="75.5">the</text>
<text x="77.4" y="75.5">PCA9534</text>
<text x="79.1" y="77.6">the</text>
<text x="83.2" y="77.6">ports</text>
<text x="87" y="75.5">except</text>
<text x="89.2" y="77.6">from</text>
<text x="94.3" y="75.5">for</text>
<text x="94.7" y="77.6">floating</text>
<text x="98.2" y="75.5">the</text>
<text x="102.3" y="75.5">addition</text>
<text x="103.2" y="77.6">when</text>
<text x="109.1" y="77.6">configured</text>
<text x="111.2" y="75.5">of</text>
<text x="114.2" y="75.5">the</text>
<text x="118.3" y="75.5">internal</text>
<text x="120.3" y="77.6">as</text>
<text x="123.7" y="77.6">inputs.</text>
<text x="45.8" y="79.6">Pull-ups</text>
<text x="55.6" y="79.6">are</text>
<text x="59.8" y="79.6">still</text>
<text x="64.7" y="79.6">used</text>
<text x="70.3" y="79.6">in</text>
<text x="73.2" y="79.6">this</text>
<text x="77.9" y="79.6">design</text>
<text x="85.2" y="79.6">so</text>
<text x="88.6" y="79.6">that</text>
<text x="93.5" y="79.6">the</text>
<text x="97.6" y="79.6">'34</text>
<text x="101.8" y="79.6">can</text>
<text x="106.4" y="79.6">be</text>
<text x="109.8" y="79.6">used</text>
<text x="115.4" y="79.6">if</text>
<text x="117.9" y="79.6">needed.</text>
<text x="47.5" y="84.4">The</text>
<text x="51.9" y="84.4">PCA9554</text>
<text x="55.2" y="86.5">whereas</text>
<text x="61.5" y="84.4">is</text>
<text x="64" y="86.5">the</text>
<text x="64.4" y="84.4">is</text>
<text x="67.2" y="84.4">similar</text>
<text x="68.2" y="86.5">'57</text>
<text x="72.4" y="86.5">has</text>
<text x="74.9" y="84.4">to</text>
<text x="76.9" y="86.5">a</text>
<text x="77.9" y="84.4">the</text>
<text x="79.2" y="86.5">RST pin.</text>
<text x="82" y="84.4">PCA9557</text>
<text x="88.5" y="86.5">Pinouts</text>
<text x="91.7" y="84.4">except</text>
<text x="96.7" y="86.5">are</text>
<text x="99" y="84.4">the</text>
<text x="100.9" y="86.5">also</text>
<text x="103.1" y="84.4">'54</text>
<text x="106.1" y="86.5">different.</text>
<text x="107.3" y="84.4">has</text>
<text x="111.8" y="84.4">an</text>
<text x="115.3" y="84.4">INT pin</text>
<text x="87.7" y="108.6">Address</text>
<text x="89" y="112.4">0x20</text>
<text x="96.5" y="108.6">ADR2</text>
<text x="98.4" y="112.4">0</text>
<text x="104.2" y="108.6">ADR1</text>
<text x="106" y="112.4">0</text>
<text x="111.8" y="108.6">ADR0</text>
<text x="113.6" y="112.4">0</text>
<text x="89" y="120">0x22</text>
<text x="89" y="116.2">0x21</text>
<text x="98.4" y="120">0</text>
<text x="98.4" y="116.2">0</text>
<text x="106" y="116.2">0</text>
<text x="106" y="120">1</text>
<text x="113.6" y="116.2">1</text>
<text x="113.6" y="120">0</text>
<text x="89" y="123.8">0x23</text>
<text x="98.4" y="123.8">0</text>
<text x="106" y="123.8">1</text>
<text x="113.6" y="123.8">1</text>
<text x="89" y="131.4">0x25</text>
<text x="89" y="127.6">0x24</text>
<text x="98.4" y="127.6">1</text>
<text x="98.4" y="131.4">1</text>
<text x="106" y="127.6">0</text>
<text x="106" y="131.4">0</text>
<text x="113.6" y="131.4">1</text>
<text x="113.6" y="127.6">0</text>
<text x="89" y="135.2">0x26</text>
<text x="98.4" y="135.2">1</text>
<text x="106" y="135.2">1</text>
<text x="113.6" y="135.2">0</text>
<text x="89" y="139">0x27</text>
<text x="98.4" y="139">1</text>
<text x="106" y="139">1</text>
<text x="113.6" y="139">1</text>
</g>
<g font-size="1.4" fill="#840000">
<text x="50.5" y="183.6">SDA</text>
<text x="50.6" y="181.1">SCL</text>
<text x="84.8" y="183.6">SDA</text>
<text x="84.9" y="181.1">SCL</text>
<text x="116.6" y="183.6">SDA</text>
<text x="116.6" y="181.1">SCL</text>
<text x="50.4" y="188.7">GND</text>
<text x="50.6" y="186.1">3V3</text>
<text x="84.7" y="188.7">GND</text>
<text x="84.9" y="186.1">3V3</text>
<text x="116.5" y="188.7">GND</text>
<text x="116.6" y="186.1">3V3</text>
</g>
</svg>
